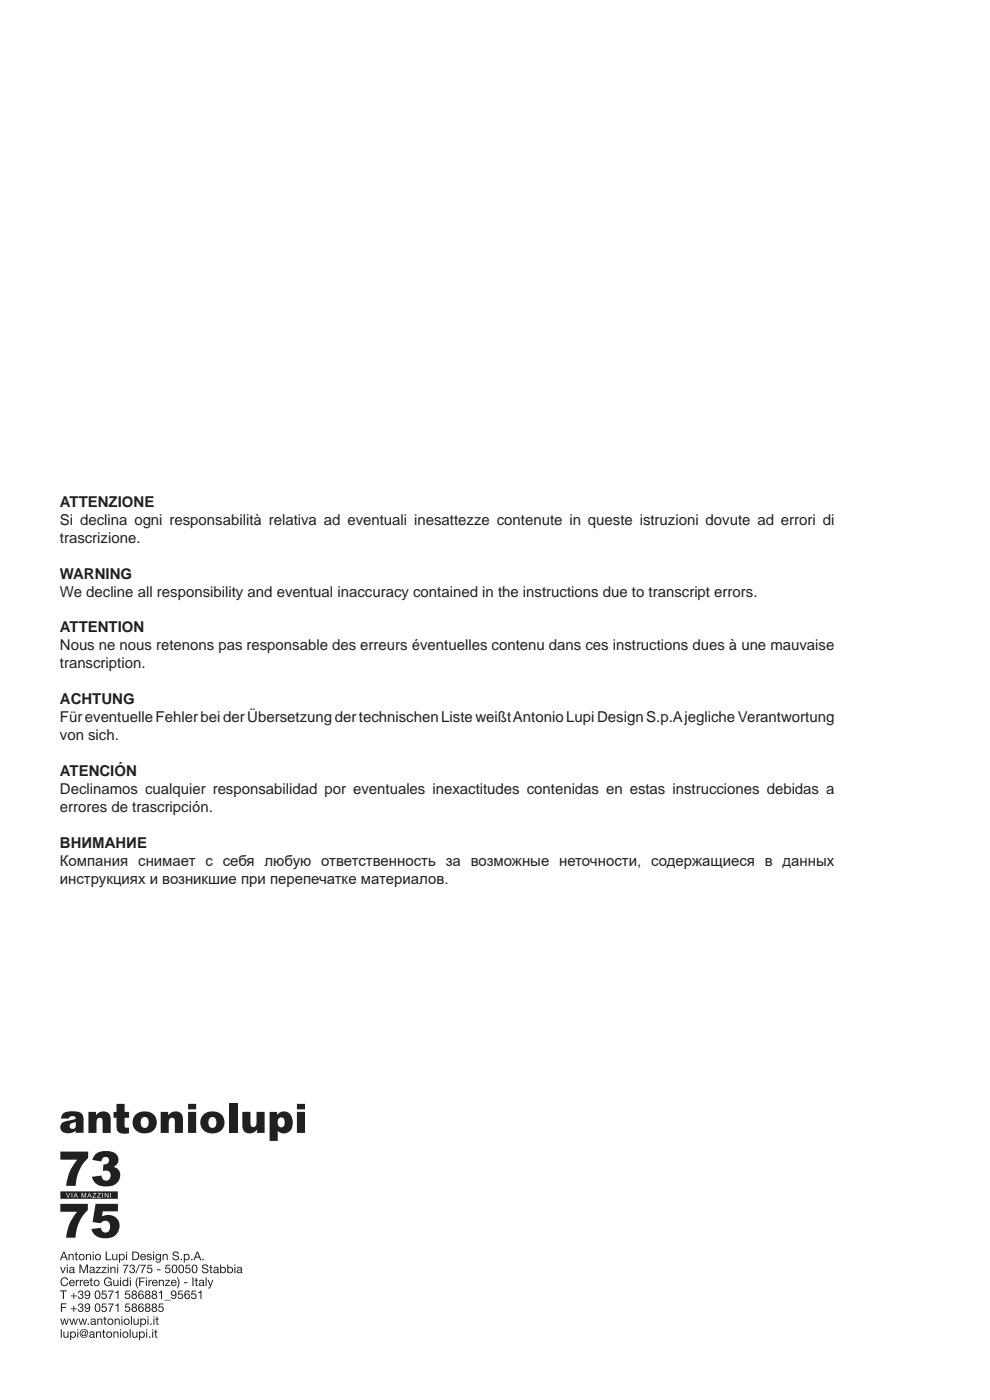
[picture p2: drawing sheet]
<svg xmlns="http://www.w3.org/2000/svg" width="210mm" height="297mm" viewBox="0 0 210 297" stroke-linecap="round" stroke-linejoin="round" font-family="sans-serif">
<g fill="#231f20">
<path d="M48.6 234.2h1.7v6.1h-1.7z"/>
<path d="M51.4 235.9h1.7v2.4a.65 .65 0 0 0 .6 .8 .65 .65 0 0 0 .7-.7v-2.5h1.7v4.4h-1.6v-.7a1.67 1.67 0 0 1-1.9 .8 1.67 1.67 0 0 1-1.2-1.7z"/>
<path d="M18.8 235.9h1.6v.7a1.67 1.67 0 0 1 1.9-.8 1.67 1.67 0 0 1 1.2 1.7v2.8h-1.7v-2.4a.65 .65 0 0 0-.6-.8 .65 .65 0 0 0-.7 .7v2.5h-1.7z"/>
<path d="M34.1 235.9h1.6v.7a1.67 1.67 0 0 1 1.9-.8 1.67 1.67 0 0 1 1.2 1.7v2.8h-1.7v-2.4a.65 .65 0 0 0-.6-.8 .65 .65 0 0 0-.7 .7v2.5h-1.7z"/>
<path d="M24.7 234.2h1.7v1.7h1v1.2h-1v1.8l.2 .3h.8v1.2a1.97 1.97 0 0 1-2.6-.8l-.1-2.5h-.6v-1.2h.6z"/>
<path d="M12.8 244.3h5.9v1.4a8.5 8.5 0 0 0-2.7 5.9h-2a9.8 9.8 0 0 1 2.4-5.6h-3.6z"/>
<path d="M20.2 244.9a3.7 3.7 0 0 1 4.6 .1 1.66 1.66 0 0 1-.7 2.6 1.97 1.97 0 0 1 1.4 1.6 1.97 1.97 0 0 1-1 2 3.5 3.5 0 0 1-4.8-.9l-.2-.6 2-.3a1.03 1.03 0 0 0 1.3 1 1.03 1.03 0 0 0 .5-1.6l-.5-.5-1 .1 .1-1.4a.85 .85 0 0 0 1.3-.5 .85 .85 0 0 0-.8-1.1 .85 .85 0 0 0-.9 1l-1.9-.3z"/>
<path d="M12.8 255.4h5.8v1.3a8.4 8.4 0 0 0-2.6 5.9h-2a9.7 9.7 0 0 1 2.3-5.5h-3.5z"/>
<path d="M20.3 255.4h4.7v1.6h-3.2l-.2 1.1a2.49 2.49 0 0 1 3.7 1.4 2.49 2.49 0 0 1-2.4 3.2 2.85 2.85 0 0 1-3.5-2l2-.2a.99 .99 0 0 0 1.1 1 .99 .99 0 0 0 .9-1.3 1.08 1.08 0 0 0-.8-1.2 1.08 1.08 0 0 0-1.3 .5l-1.7-.3z"/>
<path d="M57.2 235.9h1.6v.6a1.82 1.82 0 0 1 2.1-.6 1.82 1.82 0 0 1 1.2 1.9 2.02 2.02 0 0 1-.5 2 2.02 2.02 0 0 1-2.1 .5l-.6-.4v2.1h-1.7zM59.1 237.3a1.18 1.18 0 0 0 .6 1.9 1.15 1.15 0 0 0 .7-1.1 1.15 1.15 0 0 0-.7-1.1z"/>
<path d="M63 234.2h1.7v1.1h-1.7zM63 235.9h1.7v4.4h-1.7z"/>
<path d="M28.8 236.4a2.79 2.79 0 0 1 4.3 .9 2.46 2.46 0 0 1-.6 2.6 2.46 2.46 0 0 1-2.6 .5 2.31 2.31 0 0 1-1.1-4zM30.1 237.2a1.29 1.29 0 0 0 .6 2.1 1.23 1.23 0 0 0 .8-1.2 1.23 1.23 0 0 0-.8-1.1z"/>
<path d="M39.9 234.2h1.7v1.1h-1.7zM39.9 235.9h1.7v4.4h-1.7z"/>
<path d="M43.2 236.4a2.79 2.79 0 0 1 4.3 .9 2.46 2.46 0 0 1-.6 2.6 2.46 2.46 0 0 1-2.6 .5 2.31 2.31 0 0 1-1.1-4zM44.5 237.2a1.29 1.29 0 0 0 .6 2.1 1.23 1.23 0 0 0 .8-1.2 1.23 1.23 0 0 0-.8-1.1z"/>
<path d="M15 238.4a.66 .66 0 0 0 .2 1.1 .66 .66 0 0 0 .9-.6v-.9zM13.3 236.3a3.9 3.9 0 0 1 4.1 0l.3 1v3h-1.6v-.4a2.23 2.23 0 0 1-3.2-.3 1.31 1.31 0 0 1 1.3-1.8l1.4-.3a.38 .38 0 0 0 .4-.5 .38 .38 0 0 0-.5-.2l-.7 .1-.2 .4h-1.7z"/>
<path d="M12.8 252.7v1.6h12.2v-1.6zM14 253.1h.1l.4 .9 .3-.9h.1l-.4 1h-.1zM15.2 253.1h.1v1h-.1zM16 253.1h.1l.4 1h-.1l-.1-.3h-.5l-.1 .3h-.1zM17.3 253.1h.2l.3 .8 .3-.8h.2v1h-.2v-.9l-.3 .9h-.1l-.3-.9v.9h-.1zM18.9 253.1h.1l.4 1h-.1l-.1-.3h-.4l-.2 .3h-.1zM19.7 253.1h.7l-.6 .9h.6v.1h-.8l.6-.9h-.5zM20.7 253.1h.7l-.6 .9h.6v.1h-.8l.6-.9h-.5zM21.7 253.1h.1v1h-.1zM22.2 253.1l.7 .8v-.8h.1v1l-.7-.8v.8h-.1zM23.4 253.1h.1v1h-.1zM19 253.2l-.2 .5h.3zM16 253.2l-.1 .5h.3z"/>
<path d="M32.9 282.1v.4h-.2v.2h.2v.8a.32 .32 0 0 0 .5 .3v-.2l-.3-.1v-.8h.3v-.2h-.3v-.4zM32.3 282v.2h.2v-.2zM32.3 282.5v1.3h.2v-1.3zM31.6 283.5v.3h.3v-.3zM31 282v.2h.2v-.2zM31 282.5v1.3h.2v-1.3zM29.5 282.5v1.8h.2v-.7a.63 .63 0 0 0 .9 0 .63 .63 0 0 0 0-.9 .63 .63 0 0 0-.9 0v-.2zM29.9 282.7a.44 .44 0 0 1 .5 .2 .44 .44 0 0 1-.1 .6 .44 .44 0 0 1-.6-.1zM28.1 282.5v1.1a.5 .5 0 0 0 .9 0v.2h.2v-1.3h-.3v.9l-.4 .2-.2-.2v-.9zM27.5 282v1.8h.2v-1.8zM26.4 282.7a.47 .47 0 0 1 .6 .4 .47 .47 0 0 1-.6 .5 .58 .58 0 0 1 0-.9zM26 283.1a.67 .67 0 0 0 1.3 0 .67 .67 0 0 0-1.3 0zM25.5 282v.2h.2v-.2zM25.5 282.5v1.3h.2v-1.3zM24 282.5v1.3h.3v-1l.4-.2 .2 .3v.9h.2v-1.1a.5 .5 0 0 0-.8 0v-.2zM22.9 282.7a.47 .47 0 0 1 .7 .4 .47 .47 0 0 1-.7 .5 .58 .58 0 0 1 0-.9zM22.5 283.1a.7 .7 0 0 0 1.4 0 .7 .7 0 0 0-1.4 0zM21.9 282.1v.4h-.3v.2h.3v.8a.32 .32 0 0 0 .4 .3v-.2l-.2-.1v-.8h.2v-.2h-.2v-.4zM20.4 282.5v1.3h.2v-1l.4-.2 .2 .3v.9h.3l-.1-1.1a.5 .5 0 0 0-.8 0v-.2zM19.1 282.6l-.1 .3h.2l.1-.2h.5l-.1 .3h-.1a.45 .45 0 0 0-.6 .2 .45 .45 0 0 0 .1 .6h.4l.3-.2 .1 .2h.3l-.2-1a.55 .55 0 0 0-.4-.4 .55 .55 0 0 0-.5 .2zM19.2 283.3l.6-.2-.2 .5h-.4zM17.2 282.2a.95 .95 0 0 0 0 1.4 .95 .95 0 0 0 1.4-.2h-.1a.79 .79 0 0 1-1.2 .1 .79 .79 0 0 1 0-1.1 .79 .79 0 0 1 1.2 .1 .59 .59 0 0 1-.4 .8l.3-.9-.3 .1a.54 .54 0 0 0-.8 .2 .54 .54 0 0 0 .3 .8l.3-.2 .1 .1a.78 .78 0 0 0 .7-1 .78 .78 0 0 0-1.2-.4zM17.6 282.6h.4a.44 .44 0 0 1 0 .5 .44 .44 0 0 1-.5 .1zM16.4 282v.2h.2v-.2zM16.4 282.5v1.3h.2v-1.3zM14.9 282.5v1.8h.2v-.7a.63 .63 0 0 0 .9 0 .63 .63 0 0 0 0-.9 .63 .63 0 0 0-.9 0v-.2zM15.3 282.7a.44 .44 0 0 1 .5 .2 .44 .44 0 0 1-.1 .6 .44 .44 0 0 1-.6-.1zM13.4 282.5l.1 1.1a.5 .5 0 0 0 .8 0v.2h.2v-1.3h-.2v.9l-.4 .2-.2-.2v-.9zM12.9 282v1.8h.2v-1.8z"/>
<path d="M33.2 279.3v.4h-.2v.2h.2v.9a.32 .32 0 0 0 .5 .3v-.2l-.3-.2v-.8h.3v-.2h-.3v-.4zM32.6 279.2v.3h.2v-.3zM32.6 279.7v1.4h.2v-1.4zM31.9 280.8v.3h.3v-.3zM31.3 279.2v.3h.2v-.3zM31.3 279.7v1.4h.2v-1.4zM29.8 279.7v1.9h.2v-.7a.63 .63 0 0 0 .8-.1 .63 .63 0 0 0 0-.8 .63 .63 0 0 0-.8-.1v-.2zM30.1 280a.44 .44 0 0 1 .6 .1 .44 .44 0 0 1-.1 .6 .44 .44 0 0 1-.6-.1zM28.3 279.7l.1 1.2a.5 .5 0 0 0 .8-.1v.3h.2v-1.4h-.2v1l-.4 .2-.3-.3v-.9zM27.8 279.2v1.9h.2v-1.9zM26.7 280a.47 .47 0 0 1 .6 .4 .47 .47 0 0 1-.6 .4 .58 .58 0 0 1 0-.8zM26.2 280.4a.7 .7 0 0 0 1.4 0 .7 .7 0 0 0-1.4 0zM25.7 279.2v.3h.3v-.3zM25.7 279.7v1.4h.3v-1.4zM24.3 279.7v1.4h.2l.1-1 .3-.2 .3 .3v.9h.2v-1.2a.5 .5 0 0 0-.9 0v-.2zM23.2 280a.47 .47 0 0 1 .6 .4 .47 .47 0 0 1-.6 .4 .58 .58 0 0 1 0-.8zM22.8 280.4a.67 .67 0 0 0 1.3 0 .67 .67 0 0 0-1.3 0zM22.1 279.3v.4h-.2v.2h.2v.9a.32 .32 0 0 0 .5 .3v-.2l-.3-.2v-.8h.3v-.2h-.3v-.4zM20.6 279.7v1.4h.2l.1-1 .3-.2 .3 .3v.9h.2v-1.2a.5 .5 0 0 0-.9 0v-.2zM19.3 279.9l-.1 .2h.3l.1-.2 .4 .1v.2l-.1 .1a.45 .45 0 0 0-.6 .2 .45 .45 0 0 0 .1 .5l.4 .1 .3-.2v.1h.3l-.1-.9a.55 .55 0 0 0-.4-.4 .55 .55 0 0 0-.6 .2zM19.5 280.5l.6-.1-.2 .4h-.4zM18.6 280.8v.3h.3v-.3zM16.6 279.7l.5 1.4h.2l.3-1.1 .2 1.1h.3l.4-1.4h-.2l-.3 1.1-.3-1.1h-.3l-.2 1.1-.3-1.1zM14.7 279.7l.4 1.4h.3l.2-1.1 .3 1.1h.2l.4-1.4h-.2l-.3 1.1-.3-1.1h-.2l-.3 1.1-.3-1.1zM12.8 279.7l.4 1.4h.2l.3-1.1 .3 1.1h.2l.4-1.4h-.2l-.3 1.1-.3-1.1h-.2l-.3 1.1-.3-1.1z"/>
<path d="M33.8 276.5l-.2 1h.2a.41 .41 0 0 1 .4-.2 .41 .41 0 0 1 .3 .4v.3a.38 .38 0 0 1-.4 .1 .38 .38 0 0 1-.3-.3h-.3a.61 .61 0 0 0 .8 .5 .61 .61 0 0 0 .4-.8 .61 .61 0 0 0-.9-.3l.1-.5h.8v-.2zM32.4 277a.3 .3 0 0 1 .6 0 .3 .3 0 0 1-.6 0zM32.3 276.7l-.1 .4 .3 .2a.54 .54 0 0 0-.2 .9 .54 .54 0 0 0 .9 0 .54 .54 0 0 0-.2-.9l.2-.1a.43 .43 0 0 0-.2-.6l-.3-.1zM32.4 277.8a.37 .37 0 0 1 .7 0 .37 .37 0 0 1-.7 0zM31 277a.3 .3 0 0 1 .6 0 .3 .3 0 0 1-.6 0zM30.9 276.7l-.1 .4 .2 .2a.54 .54 0 0 0-.1 .9 .54 .54 0 0 0 .8 0 .54 .54 0 0 0-.1-.9l.1-.1a.43 .43 0 0 0-.1-.6l-.3-.1zM30.9 277.8a.4 .4 0 0 1 .8 0 .4 .4 0 0 1-.8 0zM29.6 276.6a1.06 1.06 0 0 0 .3 1.7 .58 .58 0 0 0 .6-.8 .58 .58 0 0 0-1-.1 .46 .46 0 0 1 .1-.6 .46 .46 0 0 1 .6 0l.3 .2-.3-.4zM29.5 277.7a.4 .4 0 0 1 .8 0 .4 .4 0 0 1-.8 0zM28.2 277a.3 .3 0 0 1 .6 0 .3 .3 0 0 1-.6 0zM28 276.7v.4l.2 .2a.54 .54 0 0 0-.1 .9 .54 .54 0 0 0 .8 0 .54 .54 0 0 0-.1-.9l.1-.1a.43 .43 0 0 0-.1-.6l-.3-.1zM28.1 277.8a.37 .37 0 0 1 .7 0 .37 .37 0 0 1-.7 0zM26.7 276.5l-.2 1h.2a.41 .41 0 0 1 .4-.2 .41 .41 0 0 1 .3 .4v.3a.38 .38 0 0 1-.4 .1 .38 .38 0 0 1-.3-.3h-.3a.61 .61 0 0 0 .8 .5 .61 .61 0 0 0 .4-.8 .61 .61 0 0 0-.9-.3l.1-.5h.8v-.2zM24.5 276.8v.2h.4v1.3h.2v-1.8zM22.9 276.5v.2h1l-.7 1.3v.3h.2l.2-.7 .5-1.1zM21.7 276.5l-.2 1h.2a.41 .41 0 0 1 .5-.2 .41 .41 0 0 1 .3 .4l-.1 .3a.38 .38 0 0 1-.4 .1 .38 .38 0 0 1-.3-.3h-.2a.61 .61 0 0 0 .7 .5 .61 .61 0 0 0 .4-.8 .61 .61 0 0 0-.8-.3l.1-.5h.7v-.2zM20.5 276.8l.2-.1a.9 .9 0 0 1 0 1.5 .97 .97 0 0 1-.2-1.4zM20.3 276.6l-.2 .8a.66 .66 0 0 0 .6 .9 .66 .66 0 0 0 .6-.9 .68 .68 0 0 0-.2-.7 .68 .68 0 0 0-.8-.1zM18.1 276.7a.57 .57 0 0 0 0 .8 .57 .57 0 0 0 .8-.1l-.2 .7h-.3l-.2-.2h-.2a.58 .58 0 0 0 .6 .4 .58 .58 0 0 0 .5-.5 .9 .9 0 0 0-.6-1.3zM18.1 277.1a.4 .4 0 0 1 .8 0 .4 .4 0 0 1-.8 0zM16.7 276.7l-.2 .4h.3a.35 .35 0 0 1 .2-.4 .35 .35 0 0 1 .4 .1 .33 .33 0 0 1-.1 .4 .33 .33 0 0 1-.3 .1v.2a.36 .36 0 0 1 .5 .2 .36 .36 0 0 1-.4 .5l-.2-.1-.2-.3h-.2a.59 .59 0 0 0 .8 .6 .59 .59 0 0 0 .1-1.1l.2-.3a.55 .55 0 0 0-.3-.5 .55 .55 0 0 0-.6 .2zM15.6 277v.6h-.6v.2h.6v.5h.1v-.5h.6v-.2h-.6v-.6zM12.9 276.5v1.8h.3v-.8h.8v-.2h-.8v-.6h.9v-.2z"/>
<path d="M42 274.1v.2h.5v1.3h.2v-1.8zM40.7 273.8l-.2 .9h.2a.41 .41 0 0 1 .5-.1 .41 .41 0 0 1 .3 .4l-.1 .2a.38 .38 0 0 1-.4 .2 .38 .38 0 0 1-.3-.3h-.2a.61 .61 0 0 0 .8 .5 .61 .61 0 0 0 .4-.8 .61 .61 0 0 0-.9-.3l.1-.5h.7v-.2zM39.4 273.8a1.06 1.06 0 0 0 .3 1.8 .58 .58 0 0 0 .6-.8 .58 .58 0 0 0-1-.2 .46 .46 0 0 1 .1-.5 .46 .46 0 0 1 .6 0l.3 .1-.3-.4zM39.3 275a.4 .4 0 0 1 .8 0 .4 .4 0 0 1-.8 0zM37.9 273.8l-.2 .9h.2a.41 .41 0 0 1 .5-.1 .41 .41 0 0 1 .2 .4v.2a.38 .38 0 0 1-.4 .2 .38 .38 0 0 1-.3-.3h-.2a.61 .61 0 0 0 .7 .5 .61 .61 0 0 0 .4-.8 .61 .61 0 0 0-.9-.3l.1-.5h.8v-.2zM36.4 273.9a.57 .57 0 0 0 0 .9 .57 .57 0 0 0 .8-.1l-.2 .6-.3 .1-.2-.3h-.2a.58 .58 0 0 0 .6 .5 .58 .58 0 0 0 .5-.6 .9 .9 0 0 0-.6-1.2zM36.4 274.4a.4 .4 0 0 1 .8 0 .4 .4 0 0 1-.8 0zM34.9 275.8v.1h1.2v-.1zM33.7 274.1v.2h.4v1.3h.3v-1.8zM32.4 274.2a.3 .3 0 0 1 .6 0 .3 .3 0 0 1-.6 0zM32.3 274l-.1 .4 .3 .2a.54 .54 0 0 0-.2 .8 .54 .54 0 0 0 .9 0 .54 .54 0 0 0-.2-.8l.2-.1a.43 .43 0 0 0-.2-.7h-.3zM32.4 275.1a.37 .37 0 0 1 .7 0 .37 .37 0 0 1-.7 0zM31 274.2a.3 .3 0 0 1 .6 0 .3 .3 0 0 1-.6 0zM30.9 274l-.1 .4 .2 .2a.54 .54 0 0 0-.1 .8 .54 .54 0 0 0 .8 0 .54 .54 0 0 0-.1-.8l.1-.1a.43 .43 0 0 0-.1-.7h-.3zM30.9 275.1a.4 .4 0 0 1 .8 0 .4 .4 0 0 1-.8 0zM29.6 273.8a1.06 1.06 0 0 0 .3 1.8 .58 .58 0 0 0 .6-.8 .58 .58 0 0 0-1-.2 .46 .46 0 0 1 .1-.5 .46 .46 0 0 1 .6 0l.3 .1-.3-.4zM29.5 275a.4 .4 0 0 1 .8 0 .4 .4 0 0 1-.8 0zM28.2 274.2a.3 .3 0 0 1 .6 0 .3 .3 0 0 1-.6 0zM28 274v.4l.2 .2a.54 .54 0 0 0-.1 .8 .54 .54 0 0 0 .8 0 .54 .54 0 0 0-.1-.8l.1-.1a.43 .43 0 0 0-.1-.7h-.3zM28.1 275.1a.37 .37 0 0 1 .7 0 .37 .37 0 0 1-.7 0zM26.7 273.8l-.2 .9h.2a.41 .41 0 0 1 .4-.1 .41 .41 0 0 1 .3 .4v.2a.38 .38 0 0 1-.4 .2 .38 .38 0 0 1-.3-.3h-.3a.61 .61 0 0 0 .8 .5 .61 .61 0 0 0 .4-.8 .61 .61 0 0 0-.9-.3l.1-.5h.8v-.2zM24.5 274.1v.2h.4v1.3h.2v-1.8zM22.9 273.8v.2h1l-.7 1.2v.4h.2l.2-.7 .5-1.1zM21.7 273.8l-.2 .9h.2a.41 .41 0 0 1 .5-.1 .41 .41 0 0 1 .3 .4l-.1 .2a.38 .38 0 0 1-.4 .2 .38 .38 0 0 1-.3-.3h-.2a.61 .61 0 0 0 .7 .5 .61 .61 0 0 0 .4-.8 .61 .61 0 0 0-.8-.3l.1-.5h.7v-.2zM20.5 274h.2a.9 .9 0 0 1 0 1.4 .97 .97 0 0 1-.2-1.4zM20.3 273.8l-.2 .9a.66 .66 0 0 0 .6 .9 .66 .66 0 0 0 .6-.9 .68 .68 0 0 0-.2-.7 .68 .68 0 0 0-.8-.2zM18.1 273.9a.57 .57 0 0 0 0 .9 .57 .57 0 0 0 .8-.1l-.2 .6-.3 .1-.2-.3h-.2a.58 .58 0 0 0 .6 .5 .58 .58 0 0 0 .5-.6 .9 .9 0 0 0-.6-1.2zM18.1 274.4a.4 .4 0 0 1 .8 0 .4 .4 0 0 1-.8 0zM16.7 273.9l-.2 .4h.3a.35 .35 0 0 1 .2-.3 .35 .35 0 0 1 .4 .1 .33 .33 0 0 1-.1 .3 .33 .33 0 0 1-.3 .1v.2a.36 .36 0 0 1 .5 .3 .36 .36 0 0 1-.4 .4h-.2l-.2-.4h-.2a.59 .59 0 0 0 .8 .6 .59 .59 0 0 0 .1-1l.2-.4a.55 .55 0 0 0-.3-.4 .55 .55 0 0 0-.6 .1zM15.6 274.3v.5h-.6v.2h.6v.6h.1v-.6h.6v-.2h-.6v-.5zM12.7 273.7v.3h.6v1.6h.3v-1.6h.6v-.3z"/>
<path d="M44 271.5l.5 1.3-.1 .3h-.2v.2l.1 .1 .3-.2 .7-1.7h-.3l-.3 1.1-.4-1.1zM43.6 271v1.8h.2v-1.8zM42.3 271.7l-.1 .2h.2l.2-.2h.4v.3h-.2a.45 .45 0 0 0-.6 .2 .45 .45 0 0 0 .2 .6h.4l.3-.1v.1h.3l-.1-1a.54 .54 0 0 0-.5-.4 .54 .54 0 0 0-.5 .3zM42.5 272.3l.5-.2-.1 .5h-.4zM41.5 271.1v.4h-.2v.2h.2v.8a.32 .32 0 0 0 .5 .3v-.2l-.3-.1v-.8h.3v-.2h-.3v-.4zM40.8 271v1.8h.3v-1.8zM39 272v.2h.8v-.2zM37.5 271a2.25 2.25 0 0 1 0 2.3h.2a1.95 1.95 0 0 0 0-2.3zM36.7 271.7a.38 .38 0 0 1 .5 .3h-.7zM36.4 271.7a.65 .65 0 0 0 .1 1 .65 .65 0 0 0 .9-.3l-.2 .2a.41 .41 0 0 1-.7-.2v-.2h1a.61 .61 0 0 0-.3-.6 .61 .61 0 0 0-.8 .1zM35 271.5v.2h.8l-.8 1.1h1.1v-.2h-.8l.8-1.1zM33.7 271.5v1.3h.2v-.9l.4-.2 .3 .2v.9h.2l-.1-1.1a.5 .5 0 0 0-.8 0v-.2zM32.6 271.7a.38 .38 0 0 1 .6 .3h-.7zM32.4 271.7a.65 .65 0 0 0 0 1 .65 .65 0 0 0 1-.3l-.2 .2a.41 .41 0 0 1-.7-.2v-.2h1a.61 .61 0 0 0-.4-.6 .61 .61 0 0 0-.7 .1zM31.5 271.5v1.3h.2l.1-.8 .4-.3v-.2l-.5 .3v-.3zM30.9 271v.3h.3v-.3zM30.9 271.5v1.3h.3v-1.3zM29.5 271v1.8h.2v-.8h.9v-.2h-.9v-.6h1v-.2zM29.2 271a1.95 1.95 0 0 0 0 2.3h.1a2.25 2.25 0 0 1 0-2.3zM27.5 271v.3h.3v-.3zM27.5 271.5v1.3h.3v-1.3zM26.3 271.7a.44 .44 0 0 1 .6 .2 .44 .44 0 0 1-.1 .6 .44 .44 0 0 1-.6-.1zM26.1 271.7a.66 .66 0 0 0-.1 .9 .66 .66 0 0 0 1 0v.2h.2v-1.8h-.2v.7l-.4-.2zM25.5 271v.3h.2v-.3zM25.5 271.5v1.3h.2v-1.3zM24 271.5l.1 1.1a.5 .5 0 0 0 .8 0v.2h.2v-1.3h-.2v1l-.4 .2-.2-.3v-.9zM22.3 271.3a.91 .91 0 0 0-.1 1.2 .91 .91 0 0 0 1.3 .1l.1 .2h.1v-.9h-.8v.2h.6a.65 .65 0 0 1-.9 .5 .65 .65 0 0 1-.3-.9 .58 .58 0 0 1 .6-.5 .58 .58 0 0 1 .6 .4h.2a.81 .81 0 0 0-.6-.6 .81 .81 0 0 0-.8 .3zM20.3 271.7a.47 .47 0 0 1 .6 .5 .47 .47 0 0 1-.6 .4 .58 .58 0 0 1 0-.9zM19.9 272.2a.67 .67 0 0 0 1.3 0 .67 .67 0 0 0-1.3 0zM19.2 271.1v.4h-.2v.2h.2v.8a.32 .32 0 0 0 .5 .3v-.2l-.3-.1v-.8h.3v-.2h-.3v-.4zM18.1 271.7a.38 .38 0 0 1 .6 .3h-.8zM17.9 271.7a.65 .65 0 0 0 0 1 .65 .65 0 0 0 1-.3l-.3 .2a.41 .41 0 0 1-.7-.2v-.2h1a.61 .61 0 0 0-.3-.6 .61 .61 0 0 0-.7 .1zM16.9 271.5v1.3h.3v-.8l.4-.3v-.2l-.5 .3v-.3zM16.1 271.5v1.3h.2v-.8l.5-.3v-.2l-.5 .3v-.3zM15.1 271.7a.38 .38 0 0 1 .5 .3h-.7zM14.8 271.7a.65 .65 0 0 0 .1 1 .65 .65 0 0 0 .9-.3l-.2 .2a.41 .41 0 0 1-.7-.2v-.2h1a.61 .61 0 0 0-.3-.6 .61 .61 0 0 0-.8 .1zM13 271.2a.9 .9 0 0 0 0 1.4 .9 .9 0 0 0 1.4-.2l.1-.3h-.3a.63 .63 0 0 1-.9 .5 .63 .63 0 0 1-.2-1 .57 .57 0 0 1 .5-.4 .57 .57 0 0 1 .6 .4h.2a.79 .79 0 0 0-.6-.6 .79 .79 0 0 0-.8 .2z"/>
<path d="M50.3 268.9v.3h.2l.1-.3 .4 .1v.3h-.1a.45 .45 0 0 0-.6 .2 .45 .45 0 0 0 .1 .6h.4l.3-.2 .1 .2h.2l-.1-1a.54 .54 0 0 0-.4-.4 .54 .54 0 0 0-.6 .2zM50.5 269.6l.6-.2-.2 .5h-.4zM49.7 268.3v.2h.2v-.2zM49.7 268.8v1.3h.2v-1.3zM48.2 268.3v1.8h.2v-.2a.63 .63 0 0 0 .9 0 .63 .63 0 0 0 0-.9 .63 .63 0 0 0-.9-.1v-.6zM48.6 269a.44 .44 0 0 1 .6 .2 .44 .44 0 0 1-.2 .5 .44 .44 0 0 1-.5 0zM46.7 268.3v1.8h.2v-.2a.63 .63 0 0 0 .9 0 .63 .63 0 0 0 0-.9 .63 .63 0 0 0-.9-.1v-.6zM47.1 269a.44 .44 0 0 1 .5 .2 .44 .44 0 0 1-.1 .5 .44 .44 0 0 1-.6 0zM45.4 268.9l-.1 .3h.2l.2-.3 .4 .1v.3h-.2a.45 .45 0 0 0-.6 .2 .45 .45 0 0 0 .2 .6h.4l.2-.2 .1 .2h.3l-.2-1a.55 .55 0 0 0-.4-.4 .55 .55 0 0 0-.5 .2zM45.5 269.6l.6-.2-.1 .5h-.5zM44.6 268.4v.4h-.2v.2h.2v.8a.32 .32 0 0 0 .5 .3v-.2l-.3-.1v-.8h.3v-.2h-.3v-.4zM43 268.3l-.2 .5a1.09 1.09 0 0 0 1.1 .6l.1 .2a.52 .52 0 0 1-.5 .3 .52 .52 0 0 1-.5-.4h-.2a.75 .75 0 0 0 .7 .6 .75 .75 0 0 0 .7-.5 1.03 1.03 0 0 0-1-.7l-.1-.2a.44 .44 0 0 1 .4-.3 .44 .44 0 0 1 .4 .4h.3a.7 .7 0 0 0-1.2-.5zM41.1 268.5h.2a.9 .9 0 0 1 0 1.4 .97 .97 0 0 1-.2-1.4zM40.9 268.4l-.2 .8a.66 .66 0 0 0 .6 .9 .66 .66 0 0 0 .6-.9 .68 .68 0 0 0-.2-.7 .68 .68 0 0 0-.8-.1zM39.4 268.3l-.1 .9 .2 .1a.41 .41 0 0 1 .4-.2 .41 .41 0 0 1 .3 .4v.2a.38 .38 0 0 1-.4 .2 .38 .38 0 0 1-.4-.3h-.2a.61 .61 0 0 0 .8 .5 .61 .61 0 0 0 .4-.8 .61 .61 0 0 0-.9-.3l.1-.5h.7v-.2zM38.2 268.5h.2a.9 .9 0 0 1 0 1.4 .97 .97 0 0 1-.2-1.4zM38.1 268.4l-.3 .8a.66 .66 0 0 0 .6 .9 .66 .66 0 0 0 .6-.9 .68 .68 0 0 0-.2-.7 .68 .68 0 0 0-.7-.1zM36.8 268.5h.2a.9 .9 0 0 1 0 1.4 .97 .97 0 0 1-.2-1.4zM36.7 268.4l-.3 .8a.66 .66 0 0 0 .6 .9 .66 .66 0 0 0 .6-.9 .68 .68 0 0 0-.2-.7 .68 .68 0 0 0-.7-.1zM35.2 268.3l-.2 .9 .2 .1a.41 .41 0 0 1 .5-.2 .41 .41 0 0 1 .3 .4l-.1 .2a.38 .38 0 0 1-.4 .2 .38 .38 0 0 1-.3-.3h-.2a.61 .61 0 0 0 .7 .5 .61 .61 0 0 0 .4-.8 .61 .61 0 0 0-.8-.3l.1-.5h.7v-.2zM33.3 269.3v.2h.7v-.2zM31.4 268.3l-.2 .9 .2 .1a.41 .41 0 0 1 .4-.2 .41 .41 0 0 1 .3 .4v.2a.38 .38 0 0 1-.4 .2 .38 .38 0 0 1-.3-.3h-.3a.61 .61 0 0 0 .8 .5 .61 .61 0 0 0 .4-.8 .61 .61 0 0 0-.9-.3l.1-.5h.8v-.2zM29.8 268.3v.2h.9l-.7 1.2v.4h.2l.2-.7 .5-1.1zM29.5 268.2l-.8 1.9h.2l.8-1.9zM27.6 268.4l-.1 .5h.2a.35 .35 0 0 1 .2-.4 .35 .35 0 0 1 .4 .1 .33 .33 0 0 1 0 .4 .33 .33 0 0 1-.4 .1v.1a.36 .36 0 0 1 .5 .3 .36 .36 0 0 1-.4 .4h-.2l-.1-.4h-.3a.59 .59 0 0 0 .9 .6 .59 .59 0 0 0 0-1l.3-.3a.55 .55 0 0 0-.4-.5 .55 .55 0 0 0-.6 .1zM26.1 268.3v.2h.9l-.6 1.2-.1 .4h.3l.1-.7 .5-1.1zM24.8 268.3v.2h.3v-.2zM24.8 268.8v1.3h.3v-1.3zM23.4 268.8v1.3h.2l.1-1 .3-.2 .3 .3v.9h.2v-1.1a.5 .5 0 0 0-.9 0v-.2zM22.9 268.3v.2h.2v-.2zM22.9 268.8v1.3h.2v-1.3zM21.6 268.8v.2h.7l-.8 1.1h1.1v-.2h-.8l.8-1.1zM20.3 268.8v.2h.8l-.8 1.1h1.1v-.2h-.8l.8-1.1zM19.1 268.9l-.1 .3h.2l.2-.3 .4 .1v.3h-.2a.45 .45 0 0 0-.6 .2 .45 .45 0 0 0 .2 .6h.4l.3-.2v.2h.3l-.1-1a.55 .55 0 0 0-.5-.4 .55 .55 0 0 0-.5 .2zM19.3 269.6l.5-.2-.1 .5h-.4zM16.8 268.3v1.8h.3v-1.5l.5 1.5h.3l.5-1.5v1.5h.3v-1.8h-.4l-.5 1.5-.6-1.5zM14.8 268.9l-.1 .3h.2l.2-.3 .4 .1v.3h-.2a.45 .45 0 0 0-.6 .2 .45 .45 0 0 0 .2 .6h.4l.3-.2v.2h.3l-.1-1a.55 .55 0 0 0-.5-.4 .55 .55 0 0 0-.5 .2zM15 269.6l.5-.2-.1 .5h-.4zM14.2 268.3v.2h.2v-.2zM14.2 268.8v1.3h.2v-1.3zM12.8 268.8l.4 1.3h.3l.5-1.3h-.3l-.3 1.1-.4-1.1z"/>
<path d="M42.9 267.1v.2h.3v-.2zM41.9 265.7l.3 .9h-.6zM41.7 265.5l-.7 1.8h.3l.2-.5h.7l.2 .5h.3l-.7-1.8zM40.5 267.1v.2h.3v-.2zM39 266v1.8h.2v-.6a.63 .63 0 0 0 .9-.1 .63 .63 0 0 0 0-.8 .63 .63 0 0 0-.9-.1v-.2zM39.4 266.3a.44 .44 0 0 1 .5 .1 .44 .44 0 0 1-.1 .6 .44 .44 0 0 1-.6-.1zM38.3 267.1v.2h.3v-.2zM36.8 265.6l-.2 .4a1.09 1.09 0 0 0 1.1 .7l.1 .1a.52 .52 0 0 1-.6 .4 .52 .52 0 0 1-.4-.5h-.3a.75 .75 0 0 0 .7 .7 .75 .75 0 0 0 .8-.6 1.03 1.03 0 0 0-1.1-.6l-.1-.2a.44 .44 0 0 1 .5-.3 .44 .44 0 0 1 .4 .4h.2a.7 .7 0 0 0-1.1-.5zM34.5 266v1.3h.2v-.9l.4-.2 .3 .2v.9h.2l-.1-1.1a.5 .5 0 0 0-.8 0v-.2zM33.1 266.2a.63 .63 0 0 0-.1 .9 .63 .63 0 0 0 1 0 .46 .46 0 0 1-.4 .6l-.6-.2a.6 .6 0 0 0 .7 .4 .6 .6 0 0 0 .5-.7v-1.2h-.2v.2l-.4-.2zM33.1 266.7a.45 .45 0 0 1 .9 0 .45 .45 0 0 1-.9 0zM32.5 265.5v.3h.2v-.3zM32.5 266v1.3h.2v-1.3zM31.2 266.2v.4l.8 .4-.3 .2-.6-.3a.53 .53 0 0 0 .6 .5 .53 .53 0 0 0 .5-.6l-.8-.4 .2-.2 .6 .2a.55 .55 0 0 0-.4-.4 .55 .55 0 0 0-.6 .2zM30.1 266.2a.38 .38 0 0 1 .6 .4h-.7zM29.9 266.2a.65 .65 0 0 0 0 1 .65 .65 0 0 0 1-.3l-.2 .2a.41 .41 0 0 1-.7-.1v-.3h1a.61 .61 0 0 0-.4-.6 .61 .61 0 0 0-.7 .1zM28.3 265.7a.75 .75 0 0 1 1 .7 .75 .75 0 0 1-1 .7zM28 265.5v1.8a1.1 1.1 0 0 0 1.5-.5 .88 .88 0 0 0-.8-1.3zM26.7 265.5v.3h.3v-.3zM26.7 266v1.3h.3v-1.3zM25.2 266v1.8h.2v-.6a.63 .63 0 0 0 .9-.1 .63 .63 0 0 0 0-.8 .63 .63 0 0 0-.9-.1v-.2zM25.6 266.3a.44 .44 0 0 1 .6 .1 .44 .44 0 0 1-.1 .6 .44 .44 0 0 1-.6-.1zM23.8 266v1.1a.5 .5 0 0 0 .9 0v.2h.2v-1.3h-.2l-.1 1-.3 .2-.3-.3v-.9zM22.4 265.5v1.8h1.2v-.2h-.9v-1.6zM20.6 266.2a.47 .47 0 0 1 .6 .5 .47 .47 0 0 1-.6 .4 .58 .58 0 0 1 0-.9zM20.1 266.7a.7 .7 0 0 0 1.4 0 .7 .7 0 0 0-1.4 0zM19.7 265.5v.3h.2v-.3zM19.7 266v1.3h.2v-1.3zM18.2 266v1.3h.2l.1-.9 .3-.2 .3 .2v.9h.2v-1.1a.5 .5 0 0 0-.9 0v-.2zM17.1 266.2a.47 .47 0 0 1 .6 .5 .47 .47 0 0 1-.6 .4 .58 .58 0 0 1 0-.9zM16.7 266.7a.67 .67 0 0 0 1.3 0 .67 .67 0 0 0-1.3 0zM16 265.6v.4h-.2v.2h.2v.9a.32 .32 0 0 0 .5 .2v-.1l-.2-.2v-.8h.2v-.2h-.2v-.4zM14.5 266v1.3h.3v-.9l.3-.2 .3 .2v.9h.2v-1.1a.5 .5 0 0 0-.9 0v-.2zM13.5 265.7l.3 .9h-.6zM13.4 265.5l-.7 1.8h.3l.2-.5h.7l.2 .5h.3l-.7-1.8z"/>
</g>
<g font-size="3.2" fill="#231f20">
<text x="12.7" y="107.5">ATTENZIONE</text>
<text x="12.7" y="111.3">Si declina ogni responsabilità relativa ad eventuali inesattezze contenute in queste istruzioni dovute ad errori di</text>
<text x="12.7" y="115.1">trascrizione.</text>
<text x="12.7" y="122.7">WARNING</text>
<text x="12.7" y="126.5">We decline all responsibility and eventual inaccuracy contained in the instructions due to transcript errors.</text>
<text x="12.7" y="134.2">ATTENTION</text>
<text x="12.7" y="138">Nous ne nous retenons pas responsable des erreurs éventuelles contenu dans ces instructions dues à une mauvaise</text>
<text x="12.7" y="141.8">transcription.</text>
<text x="12.7" y="149.4">ACHTUNG</text>
<text x="12.7" y="153.2">Für eventuelle Fehler bei der Übersetzung der technischen Liste weißt Antonio Lupi Design S.p.A jegliche Verantwortung</text>
<text x="12.7" y="157">von sich.</text>
<text x="12.7" y="164.6">ATENCIÓN</text>
<text x="12.7" y="168.5">Declinamos cualquier responsabilidad por eventuales inexactitudes contenidas en estas instrucciones debidas a</text>
<text x="12.7" y="172.3">errores de trascripción.</text>
<text x="12.7" y="179.9">ВНИМАНИЕ</text>
<text x="12.7" y="183.7">Компания снимает с себя любую ответственность за возможные неточности, содержащиеся в данных</text>
<text x="12.7" y="187.5">инструкциях и возникшие при перепечатке материалов.</text>
</g>
</svg>
